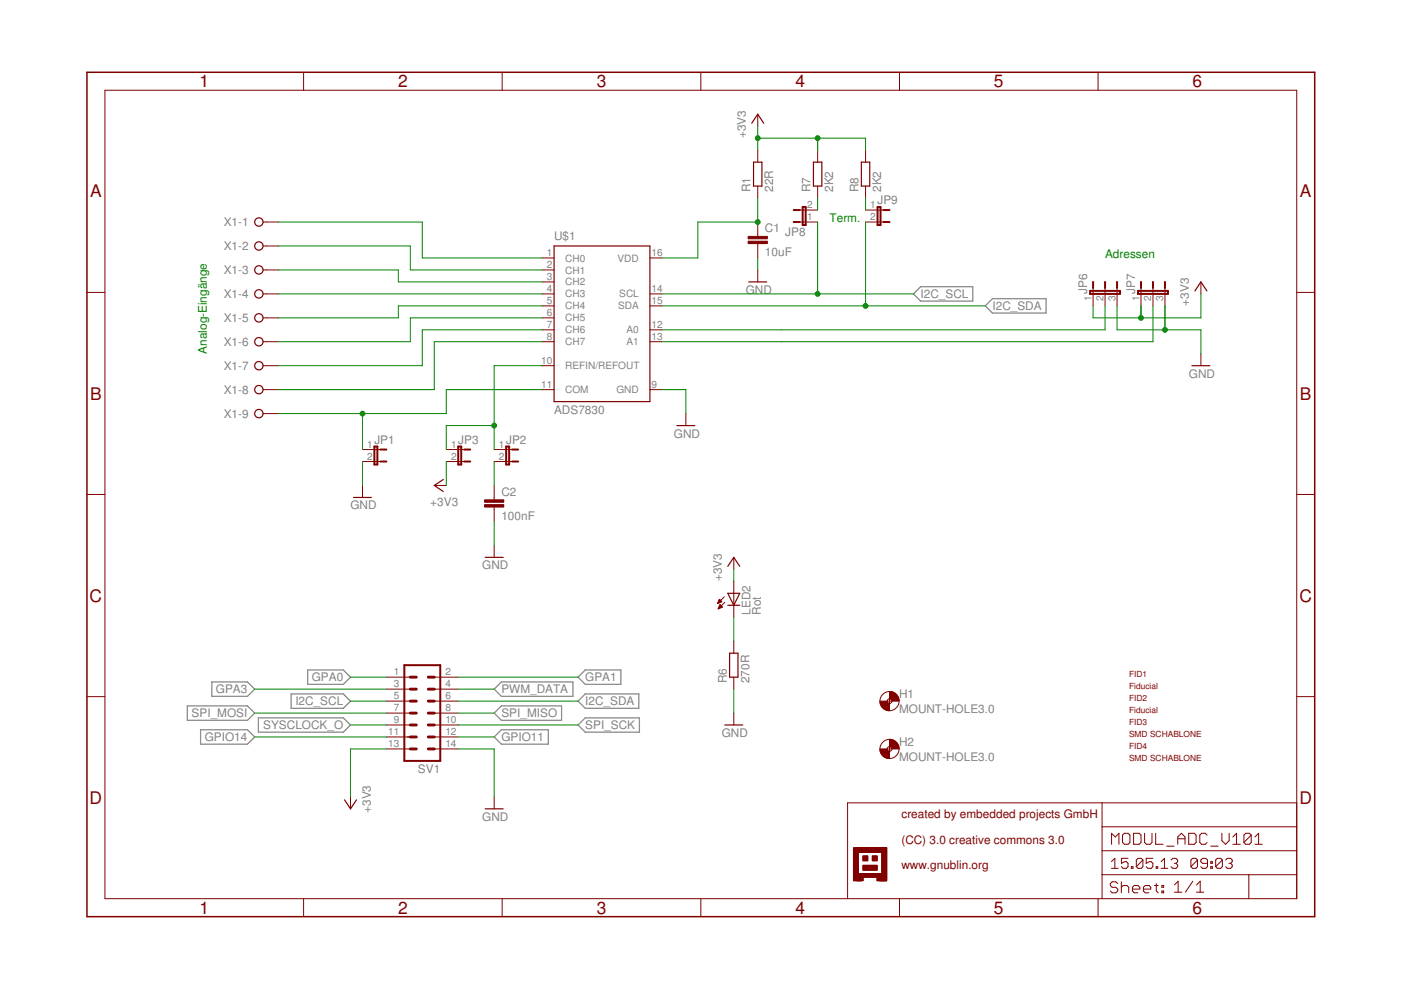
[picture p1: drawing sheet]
<svg xmlns="http://www.w3.org/2000/svg" width="297mm" height="210mm" viewBox="0 0 297 210" stroke-linecap="round" stroke-linejoin="round" font-family="sans-serif">
<g fill="none" stroke="#808080" stroke-width=".25">
<path d="M193.7 62.3l1.5-1.5h11v3h-11zM208.9 64.9l1.5-1.6h11.4v3.1h-11.4zM39.7 149.7h12.8l1.5 1.5-1.5 1.5h-12.8zM42.5 154.7h10l1.5 1.6-1.5 1.5h-10zM44.9 144.6h7.6l1.5 1.5-1.5 1.5h-7.6zM54.8 152.2h18l1.5 1.5-1.5 1.5h-18zM61.7 147.1h11.1l1.5 1.6-1.5 1.5h-11.1zM65.2 142h7.6l1.5 1.6-1.5 1.5h-7.6zM104.8 156.3l1.5-1.6h9.9v3.1h-9.9zM104.8 151.2l1.5-1.5h12.8v3h-12.8zM104.8 146.1l1.5-1.5h15.2v3h-15.2zM122.6 153.7l1.5-1.5h11.5v3h-11.5z"/>
<path d="M122.6 148.7l1.5-1.6h11.3v3.1h-11.3zM122.6 143.6l1.5-1.6h7.5v3.1h-7.5z"/>
</g>
<g fill="none" stroke="#800000" stroke-width=".21">
<path d="M22.2 19.1h252.7v171.4h-252.7zM64.4 15.3v3.8M106.5 15.3v3.8M148.6 15.3v3.8M190.7 15.3v3.8M232.8 15.3v3.8M160.7 24.2v2.6M160.7 31.8v2.6M160.7 39.5v2.5M173.4 31.8v2.6M173.4 39.5v2.5M183.5 31.8v2.6"/>
<path d="M183.5 39.5v2.5M55.8 47.1h3.3M55.8 57.2h3.3M55.8 52.2h3.3M114.9 54.7h2.6M114.9 57.2h2.6M114.9 59.8h2.6M137.8 54.7h2.5M160.7 47.1v3M160.7 51.6v3.1M160.7 57.2v2.6M169.5 47.1h3.9"/>
<path d="M169.5 44.5h3.9M183.5 47.1h3.8M183.5 44.5h3.8M254.6 59.8v2.5M18.4 62h3.8M55.8 62.3h3.3M55.8 67.4h3.3M55.8 72.5h3.3M55.8 77.5h3.3M114.9 62.3h2.6M114.9 64.9h2.6M114.9 67.4h2.6"/>
<path d="M114.9 69.9h2.6M114.9 72.5h2.6M114.9 77.5h2.6M137.8 62.3h2.5M137.8 64.9h2.5M137.8 69.9h2.5M137.8 72.5h2.5M231.8 61v3.9M234.3 61v3.9M236.8 61v3.9M241.9 61v3.9M244.5 61v3.9"/>
<path d="M247 61v3.9M254.6 75v2.5M274.9 62h3.8M55.8 82.6h3.3M55.8 87.7h3.3M76.9 95.3h3.7M76.9 97.9h3.7M94.6 95.3h3.8M94.6 97.9h3.8M104.8 95.3h3.8M104.8 97.9h3.8M114.9 82.6h2.6"/>
<path d="M137.8 82.6h2.5M145.4 87.7v2.5M18.4 104.8h3.8M76.9 102.9v2.6M92.1 102.9h2.5M104.8 102.9v3.1M104.8 107.5v3.1M104.8 115.6v2.6M155.6 118.2v2.5M274.9 104.8h3.8M152.2 127.9h.1M152.2 127.8h.3"/>
<path d="M152.3 127.7h.5M152.3 127.5h.7M152.3 129h.2M152.4 127.4h.5M152.4 128.9h.4M152.4 127.3h.4M152.4 128.7h.7M152.5 128.6h.6M152.5 127.2h.1M152.5 127.1l.5 .5-.9 .4zM152.5 128.5h.5M152.6 128.4h.2"/>
<path d="M152.6 128.2h.1M152.7 128.2l.5 .5-.9 .4zM153.5 126.6l-1.4 1.4M153.7 127.7l-1.4 1.4M155.6 123.3v7.6M155.6 136v2.5M18.4 147.7h3.8M81.9 156.3h5.1M81.9 143.6h5.1M81.9 146.1h5.1M81.9 148.7h5.1M81.9 151.2h5.1"/>
<path d="M81.9 153.7h5.1M81.9 158.8h5.1M92.1 156.3h5.1M92.1 143.6h5.1M92.1 146.1h5.1M92.1 148.7h5.1M92.1 151.2h5.1M92.1 153.7h5.1M92.1 158.8h5.1M155.6 143.6v2.5M155.6 151.2v2.5M188.1 148.7h1"/>
<path d="M188.1 158.8h1M188.6 148.1v1.1M188.6 158.3v1M274.9 147.7h3.8M74.3 169v2.5M104.8 169v2.5M233.7 170.2v20.3M233.7 175.3h41.2M235.7 179v-2.3l.8 .8 .7-.8v2.3M238 177.1l.4-.4h.8l.4 .4v1.5l-.4 .4h-.8l-.4-.4zM240.3 176.7h1.2l.4 .4v1.5l-.4 .4h-1.2zM242.7 176.7v1.9l.4 .4h.8l.3-.4v-1.9"/>
<path d="M245 176.7v2.3h1.6M247.4 179.4h1.5M249.7 179v-1.5l.8-.8 .7 .8v1.5M249.7 177.8h1.5M252 176.7h1.2l.4 .4v1.5l-.4 .4h-1.2zM255.9 177.1l-.4-.4h-.7l-.4 .4v1.5l.4 .4h.7l.4-.4M256.7 179.4h1.6M259.1 176.7v1.5l.7 .8 .8-.8v-1.5M261.4 179h1.6M261.4 177.5l.8-.8v2.3M265.3 177.1l-.4-.4h-.8l-.4 .4v1.5M265.3 177.1v1.5l-.4 .4h-.8l-.4-.4"/>
<path d="M265.3 177.1l-1.6 1.5M266.1 179h1.5M266.1 177.5l.7-.8v2.3M274.9 170.2h-95.2v20.3M64.4 190.5v3.9M106.5 190.5v3.9M148.6 190.5v3.9M190.7 190.5v3.9M232.8 190.5v3.9M233.7 185.5h41.2M233.7 180.4h41.2M235.6 182.7l.8-.7v2.1"/>
<path d="M235.6 184.1h1.5M237 187.3l-.4-.3h-.8l-.4 .3v.4l.4 .4h.8l.4 .4v.4l-.4 .4h-.8l-.4-.4M237.7 187v2.3M237.7 188.1l.4-.4h.8l.4 .4v1.2M239.2 182h-1.4v1l.7-.3h.3l.4 .3v.7l-.4 .4h-.7l-.3-.4M239.9 183.7h.3v.4h-.3zM240.1 188.5h1.6v-.4l-.4-.4h-.8l-.4 .4v.8l.4 .4h.8M242.3 182.4v1.3l-.3 .4h-.7l-.4-.4M242.3 182.4l-.3-.4h-.7l-.4 .4v1.3M242.3 182.4l-1.4 1.3M242.4 188.5h1.6v-.4l-.4-.4h-.8l-.4 .4v.8l.4 .4h.8M244.4 182h-1.4v1l.7-.3h.4l.3 .3v.7l-.3 .4h-.7l-.4-.4"/>
<path d="M244.8 187.7h.8M245.1 183.7h.4v.4h-.4zM245.2 187.3v1.6l.4 .4M246.2 184.1h1.4M246.2 182.7l.7-.7v2.1M246.3 187.7h.4v.4h-.4zM246.3 188.9h.4v.4h-.4zM248.3 182.4l.3-.4h.7l.4 .4v.3l-.4 .3M249 183h.3M249 187.6l.8-.8v2.4M249 189.2h1.6M249.3 183l.4 .4v.3l-.4 .4h-.7l-.3-.4"/>
<path d="M252.9 186.8l-1.6 2.4M253.7 189.2h1.5M253.7 187.6l.8-.8v2.4M253.9 182.4v1.3l-.3 .4h-.8l-.3-.4M253.9 182.4l-.3-.4h-.8l-.3 .4v1.3M253.9 182.4l-1.4 1.3M256 183h-1l-.4-.3v-.3l.4-.4h.7l.3 .4v1.3l-.3 .4h-.7l-.4-.4M256.7 183.7h.3v.4h-.3zM256.7 182.7h.3v.3h-.3zM259.2 182.4v1.3l-.4 .4h-.7l-.4-.4M259.2 182.4l-.4-.4h-.7l-.4 .4v1.3M259.2 182.4l-1.5 1.3"/>
<path d="M259.9 182.4l.3-.4h.7l.4 .4v.3l-.4 .3M260.6 183h.3M260.9 183l.4 .4v.3l-.4 .4h-.7l-.3-.4M264.8 185.5v5"/>
<circle cx="188.6" cy="158.8" r="2.03"/>
<circle cx="188.6" cy="148.7" r="2.03"/>
<circle cx="188.6" cy="148.7" r=".51"/>
<circle cx="188.6" cy="158.8" r=".51"/>
</g>
<path d="M18.4 15.3h260.3v179.1h-260.3z" fill="none" stroke="#800000" stroke-width=".32"/>
<g fill="none" stroke="#800000" stroke-width=".25">
<path d="M159.4 26.1l1.3-1.9 1.2 1.9M159.8 34.4h1.7v5.1h-1.7zM172.5 34.4h1.7v5.1h-1.7zM182.6 34.4h1.8v5.1h-1.8zM117.5 52.2h20.3v33h-20.3zM158.7 59.8h3.9M252.7 77.5h3.8M253.3 61.7l1.3-1.9 1.3 1.9M143.5 90.2h3.8M75 105.5h3.7M94 101.7l-1.9 1.2 1.9 1.3M102.9 118.2h3.8"/>
<path d="M154.3 125.8h2.5l-1.2 2.5zM154.3 128.3h2.5M154.3 120.1l1.3-1.9 1.2 1.9M154.7 138.5h1.8v5.1h-1.8zM153.7 153.7h3.8M73 169.6l1.3 1.9 1.3-1.9M102.9 171.5h3.8"/>
<circle cx="54.9" cy="47.1" r=".89"/>
<circle cx="54.9" cy="52.2" r=".89"/>
<circle cx="54.9" cy="57.2" r=".89"/>
<circle cx="54.9" cy="77.5" r=".89"/>
<circle cx="54.9" cy="67.4" r=".89"/>
<circle cx="54.9" cy="72.5" r=".89"/>
<circle cx="54.9" cy="62.3" r=".89"/>
<circle cx="54.9" cy="82.6" r=".89"/>
<circle cx="54.9" cy="87.7" r=".89"/>
</g>
<g fill="none" stroke="#800000" stroke-width=".42">
<path d="M168.3 47.1h1.2M168.3 44.5h1.2M170.2 43.9h.6v3.8h-.6zM186.1 43.9h.6v3.8h-.6zM187.3 47.1h1.3M187.3 44.5h1.3M231.8 59.8v1.2M234.3 59.8v1.2M236.8 59.8v1.2M241.9 59.8v1.2M244.5 59.8v1.2M247 59.8v1.2"/>
<path d="M231.1 61.7h6.4v.6h-6.4zM241.3 61.7h6.3v.6h-6.3zM79.4 94.7h.6v3.8h-.6zM80.6 95.3h1.3M80.6 97.9h1.3M97.2 94.7h.6v3.8h-.6zM98.4 95.3h1.3M98.4 97.9h1.3M107.3 94.7h.6v3.8h-.6zM108.6 95.3h1.3M108.6 97.9h1.3M85.7 141h7.6v20.3h-7.6z"/>
</g>
<g fill="none" stroke="#800000" stroke-width=".61">
<path d="M87 153.7h1.3M87 151.2h1.3M87 148.7h1.3M87 146.1h1.3M87 143.6h1.3M87 156.3h1.3M87 158.8h1.3M90.8 153.7h1.3M90.8 151.2h1.3M90.8 148.7h1.3M90.8 146.1h1.3M90.8 143.6h1.3"/>
<path d="M90.8 156.3h1.3M90.8 158.8h1.3"/>
</g>
<g fill="#800000" stroke="#800000" stroke-width=".21">
<path d="M188.6 146.6a2 2 0 0 1 2 2.1h-1.5l-.1-.4-.4-.2z" fill-rule="evenodd"/>
<path d="M186.6 148.7h1.5l.1 .2 .4 .3v1.5a2 2 0 0 1-2-2z" fill-rule="evenodd"/>
<path d="M188.6 156.8a2.04 2.04 0 0 1 2 2h-1.5l-.2-.4-.3-.1z" fill-rule="evenodd"/>
<path d="M186.6 158.8h1.5l.1 .3 .4 .2v1.5a1.97 1.97 0 0 1-2-2z" fill-rule="evenodd"/>
</g>
<g fill="#800000" stroke="#800000" stroke-width=".21">
<path d="M158.6 51.1h4.1v.5h-4.1z"/>
<path d="M158.6 50.1h4.1v.5h-4.1z"/>
<path d="M102.7 107h4.1v.5h-4.1z"/>
<path d="M102.7 106h4.1v.5h-4.1z"/>
<path d="M181.7 179.7h5.5v.8h-5.5z"/>
<path d="M187.2 179.7h.8v7h-.8z"/>
<path d="M181.7 185.9h.8v.8h-.8z"/>
<path d="M186.5 185.9h.8v.8h-.8z"/>
<path d="M183 183.5h3v1h-3z"/>
<path d="M183 181.5h1v1h-1z"/>
<path d="M181 179.7h1v7h-1z"/>
<path d="M182 179.7h5v1h-5z"/>
<path d="M187 179.7h1v7h-1z"/>
<path d="M182 185.2h5v.8h-5z"/>
<path d="M182 185.7h1v1h-1z"/>
<path d="M185.9 185.7h1.1v1h-1.1z"/>
<path d="M185 181.5h1v1h-1z"/>
</g>
<g fill="none" stroke="#008000" stroke-width=".21">
<path d="M160.7 26.8v5M160.7 29.3h22.8v2.5M173.4 29.3v2.5M59.1 47.1h30.4v7.6h25.4M59.1 52.2h27.9v5h27.9M59.1 57.2h25.4v2.6h30.4M160.7 42v5.1h-12.7v7.6h-7.7M160.7 54.7v2.5M173.4 42v2.5M173.4 47.1v15.2M183.5 42v2.5M183.5 47.1v17.8"/>
<path d="M59.1 62.3h55.8M114.9 77.5h-10.1v17.8M114.9 69.9h-25.4v7.6h-30.4M114.9 72.5h-22.8v10.1h-33M114.9 64.9h-30.4v2.5h-25.4M114.9 67.4h-27.9v5.1h-27.9M140.3 62.3h53.4M140.3 64.9h68.6M234.3 64.9v5h-94M236.8 64.9v5h17.8v5.1M241.9 64.9v2.5M244.5 64.9v7.6h-104.2"/>
<path d="M247 64.9v5M254.6 62.3v5.1h-22.8v-2.5M76.9 87.7v7.6M76.9 97.9v5M94.6 97.9v5M104.8 97.9v5M104.8 90.2h-10.2v5.1M114.9 82.6h-20.3v5.1h-35.5M140.3 82.6h5.1v5.1M104.8 110.6v5M155.6 120.7v2.6M155.6 130.9v5.1"/>
<path d="M54 156.3h27.9M54 151.2h27.9M54 146.1h27.9M74.3 153.7h7.6M74.3 148.7h7.6M74.3 143.6h7.6M81.9 158.8h-7.6v10.2M97.2 158.8h7.6v10.2M97.2 156.3h7.6M97.2 153.7h25.4M97.2 151.2h7.6M97.2 148.7h25.4"/>
<path d="M97.2 146.1h7.6M97.2 143.6h25.4M155.6 146.1v5.1"/>
</g>
<g fill="#008000" stroke="#008000" stroke-width=".21">
<circle cx="247" cy="69.9" r=".51"/>
<circle cx="173.4" cy="29.3" r=".51"/>
<circle cx="160.7" cy="29.3" r=".51"/>
<circle cx="241.9" cy="67.4" r=".51"/>
<circle cx="173.4" cy="62.3" r=".51"/>
<circle cx="183.5" cy="64.9" r=".51"/>
<circle cx="160.7" cy="47.1" r=".51"/>
<circle cx="104.8" cy="90.2" r=".51"/>
<circle cx="76.9" cy="87.7" r=".51"/>
</g>
<g font-size="3.7" fill="#800000">
<text x="42.3" y="18.5">1</text>
<text x="84.4" y="18.5">2</text>
<text x="126.5" y="18.5">3</text>
<text x="168.6" y="18.5">4</text>
<text x="210.7" y="18.5">5</text>
<text x="252.9" y="18.5">6</text>
<text x="19.1" y="41.9">A</text>
<text x="275.6" y="41.9">A</text>
<text x="19.1" y="84.7">B</text>
<text x="275.6" y="84.7">B</text>
<text x="19" y="127.6">C</text>
<text x="275.5" y="127.6">C</text>
<text x="19" y="170.4">D</text>
<text x="275.5" y="170.4">D</text>
<text x="42.3" y="193.7">1</text>
<text x="84.4" y="193.7">2</text>
<text x="126.5" y="193.7">3</text>
<text x="168.6" y="193.7">4</text>
<text x="210.7" y="193.7">5</text>
<text x="252.9" y="193.7">6</text>
</g>
<g font-size="2.5" fill="#808080">
<text x="158.1" y="29.3" transform="rotate(-90 158.1 29.3)">+3V3</text>
<text x="159.2" y="40.7" transform="rotate(-90 159.2 40.7)">R1</text>
<text x="164" y="40.7" transform="rotate(-90 164 40.7)">22R</text>
<text x="171.9" y="40.7" transform="rotate(-90 171.9 40.7)">R7</text>
<text x="176.7" y="40.7" transform="rotate(-90 176.7 40.7)">2K2</text>
<text x="182" y="40.7" transform="rotate(-90 182 40.7)">R8</text>
<text x="186.8" y="40.7" transform="rotate(-90 186.8 40.7)">2K2</text>
<text x="47.4" y="48">X1-1</text>
<text x="186" y="43.3">JP9</text>
<text x="47.4" y="53">X1-2</text>
<text x="117.5" y="50.9">U$1</text>
<text x="162.2" y="49.2">C1</text>
<text x="166.5" y="50.1">JP8</text>
<text x="47.4" y="58.1">X1-3</text>
<text x="162.2" y="54.3">10uF</text>
<text x="47.4" y="63.2">X1-4</text>
<text x="158.1" y="62.3">GND</text>
<text x="195.2" y="63.2">I2C_SCL</text>
<text x="210.4" y="65.7">I2C_SDA</text>
<text x="230.5" y="62.3" transform="rotate(-90 230.5 62.3)">JP6</text>
<text x="240.6" y="62.3" transform="rotate(-90 240.6 62.3)">JP7</text>
<text x="252.1" y="64.8" transform="rotate(-90 252.1 64.8)">+3V3</text>
<text x="47.4" y="68.3">X1-5</text>
<text x="47.4" y="73.4">X1-6</text>
<text x="47.4" y="78.4">X1-7</text>
<text x="47.4" y="83.5">X1-8</text>
<text x="252.1" y="80.1">GND</text>
<text x="47.4" y="88.6">X1-9</text>
<text x="117.5" y="87.7">ADS7830</text>
<text x="79.4" y="94">JP1</text>
<text x="97.2" y="94">JP3</text>
<text x="107.3" y="94">JP2</text>
<text x="142.9" y="92.8">GND</text>
<text x="91.2" y="107.3">+3V3</text>
<text x="106.3" y="105.1">C2</text>
<text x="74.3" y="108">GND</text>
<text x="106.3" y="110.2">100nF</text>
<text x="102.2" y="120.7">GND</text>
<text x="153" y="123.3" transform="rotate(-90 153 123.3)">+3V3</text>
<text x="159.1" y="130.4" transform="rotate(-90 159.1 130.4)">LED2</text>
<text x="161.3" y="130.4" transform="rotate(-90 161.3 130.4)">Rot</text>
<text x="45.8" y="147">GPA3</text>
<text x="62.6" y="149.5">I2C_SCL</text>
<text x="66.1" y="144.5">GPA0</text>
<text x="106.3" y="147">PWM_DATA</text>
<text x="124.1" y="149.5">I2C_SDA</text>
<text x="124.1" y="144.5">GPA1</text>
<text x="154.1" y="144.8" transform="rotate(-90 154.1 144.8)">R6</text>
<text x="158.9" y="144.8" transform="rotate(-90 158.9 144.8)">270R</text>
<text x="190.6" y="148.1">H1</text>
<text x="40.6" y="152.1">SPI_MOSI</text>
<text x="55.8" y="154.6">SYSCLOCK_O</text>
<text x="106.3" y="152.1">SPI_MISO</text>
<text x="124.1" y="154.6">SPI_SCK</text>
<text x="190.6" y="151.1">MOUNT-HOLE3.0</text>
<text x="43.4" y="157.2">GPIO14</text>
<text x="106.3" y="157.2">GPIO11</text>
<text x="153" y="156.3">GND</text>
<text x="190.6" y="161.3">MOUNT-HOLE3.0</text>
<text x="190.6" y="158.2">H2</text>
<text x="88.6" y="163.9">SV1</text>
<text x="78.6" y="172.3" transform="rotate(-90 78.6 172.3)">+3V3</text>
<text x="102.2" y="174">GND</text>
</g>
<g font-size="2.5" fill="#008000">
<text x="175.9" y="47.1">Term.</text>
<text x="234.3" y="54.7">Adressen</text>
<text x="43.8" y="75" transform="rotate(-90 43.8 75)">Analog-Eingänge</text>
</g>
<g font-size="2.5" fill="#800000">
<text x="191.1" y="173.5">created by embedded projects GmbH</text>
<text x="191.1" y="178.9">(CC) 3.0 creative commons 3.0</text>
<text x="191.1" y="184.2">www.gnublin.org</text>
</g>
<g font-size="2.1" fill="#808080">
<text x="171.2" y="46.7">1</text>
<text x="171.2" y="44.2">2</text>
<text x="184.5" y="44.2">1</text>
<text x="184.5" y="46.7">2</text>
<text x="115.9" y="54.3">1</text>
<text x="115.9" y="56.9">2</text>
<text x="115.9" y="59.4">3</text>
<text x="119.8" y="55.4">CH0</text>
<text x="119.8" y="58">CH1</text>
<text x="131" y="55.5">VDD</text>
<text x="138.2" y="54.3">16</text>
<text x="115.9" y="62">4</text>
<text x="115.9" y="64.5">5</text>
<text x="119.8" y="60.5">CH2</text>
<text x="119.8" y="63.1">CH3</text>
<text x="119.8" y="65.6">CH4</text>
<text x="131.1" y="65.6">SDA</text>
<text x="131.3" y="63.1">SCL</text>
<text x="138.2" y="64.5">15</text>
<text x="138.2" y="62">14</text>
<text x="231.4" y="63.8" transform="rotate(-90 231.4 63.8)">1</text>
<text x="233.9" y="63.8" transform="rotate(-90 233.9 63.8)">2</text>
<text x="236.5" y="63.8" transform="rotate(-90 236.5 63.8)">3</text>
<text x="241.6" y="63.8" transform="rotate(-90 241.6 63.8)">1</text>
<text x="244.1" y="63.8" transform="rotate(-90 244.1 63.8)">2</text>
<text x="246.6" y="63.8" transform="rotate(-90 246.6 63.8)">3</text>
<text x="115.9" y="67">6</text>
<text x="115.9" y="69.6">7</text>
<text x="119.8" y="68.1">CH5</text>
<text x="119.8" y="70.7">CH6</text>
<text x="132.9" y="70.7">A0</text>
<text x="138.2" y="69.6">12</text>
<text x="114.8" y="77.2">10</text>
<text x="115.9" y="72.1">8</text>
<text x="119.8" y="73.2">CH7</text>
<text x="132.9" y="73.2">A1</text>
<text x="138.2" y="72.1">13</text>
<text x="114.8" y="82.3">11</text>
<text x="119.8" y="83.4">COM</text>
<text x="119.8" y="78.3">REFIN/REFOUT</text>
<text x="130.7" y="83.4">GND</text>
<text x="138.2" y="82.3">9</text>
<text x="77.8" y="95">1</text>
<text x="95.6" y="95">1</text>
<text x="105.8" y="95">1</text>
<text x="77.8" y="97.5">2</text>
<text x="95.6" y="97.5">2</text>
<text x="105.8" y="97.5">2</text>
<text x="83.5" y="143.2">1</text>
<text x="94.4" y="143.2">2</text>
<text x="83.5" y="145.7">3</text>
<text x="83.5" y="148.3">5</text>
<text x="94.4" y="145.7">4</text>
<text x="94.4" y="148.3">6</text>
<text x="82.3" y="155.9">11</text>
<text x="83.5" y="150.8">7</text>
<text x="83.5" y="153.4">9</text>
<text x="94.4" y="155.9">12</text>
<text x="94.4" y="150.8">8</text>
<text x="94.4" y="153.4">10</text>
<text x="82.3" y="158.4">13</text>
<text x="94.4" y="158.4">14</text>
</g>
<g font-size="1.8" fill="#800000">
<text x="239.4" y="143.6">FID1</text>
<text x="239.4" y="146.1">Fiducial</text>
<text x="239.4" y="148.6">FID2</text>
<text x="239.4" y="151.2">Fiducial</text>
<text x="239.4" y="153.7">FID3</text>
<text x="239.4" y="156.3">SMD SCHABLONE</text>
<text x="239.4" y="161.3">SMD SCHABLONE</text>
<text x="239.4" y="158.8">FID4</text>
</g>
</svg>
